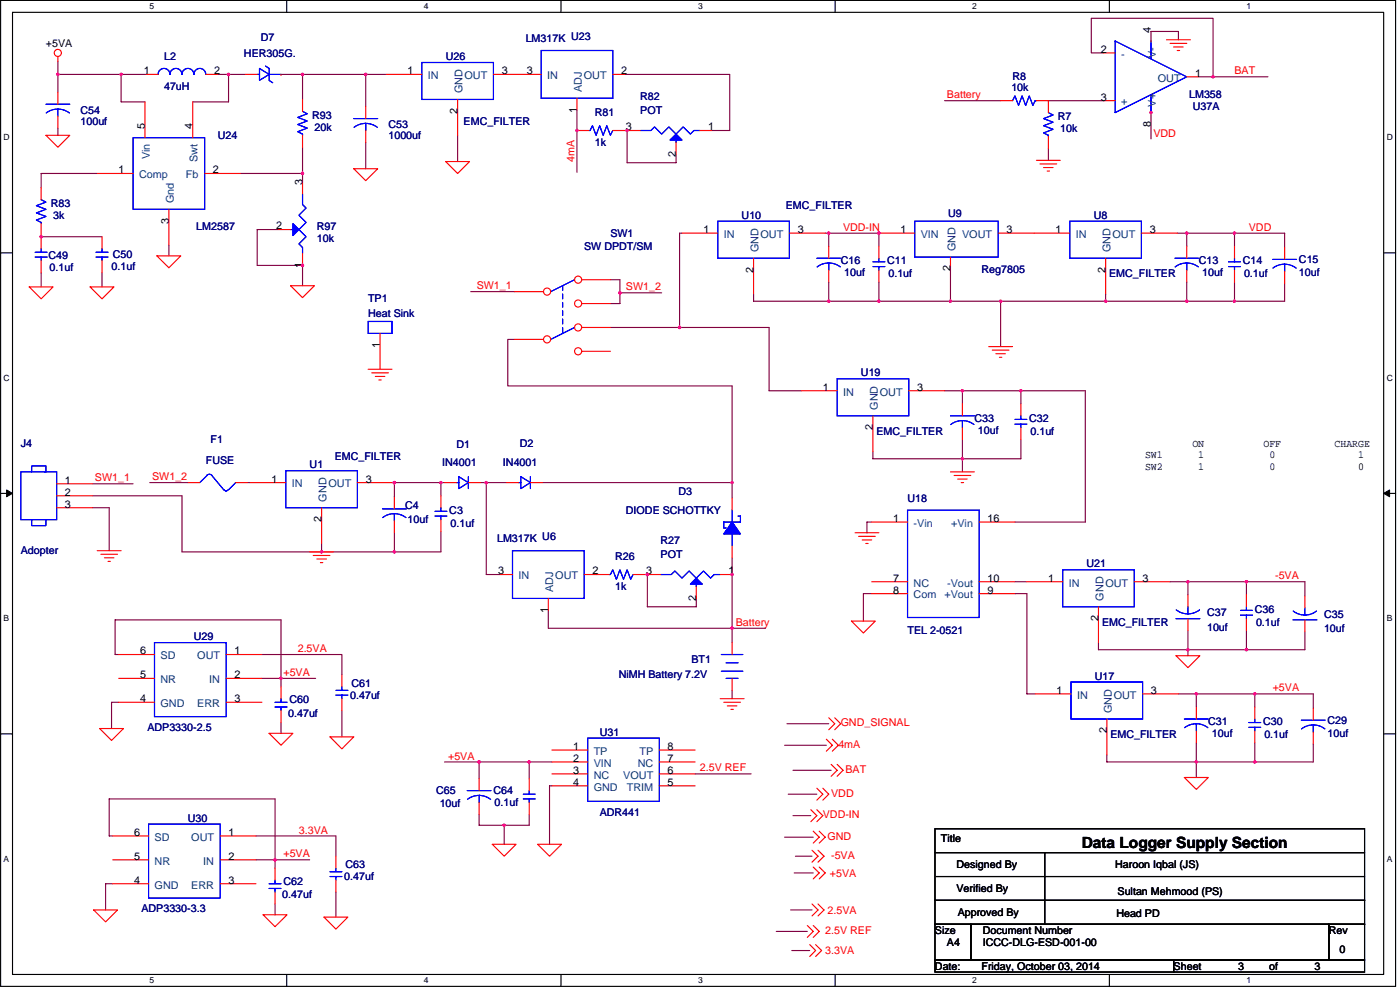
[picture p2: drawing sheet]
<svg xmlns="http://www.w3.org/2000/svg" width="420mm" height="297mm" viewBox="0 0 420 297" stroke-linecap="round" stroke-linejoin="round" font-family="sans-serif">
<path d="M.2 .1h418.6v295.9h-418.6zM3.8 3.7h411.5v288.7h-411.5z" fill="none" stroke="#000" stroke-width=".34"/>
<g fill="#fff">
<path d="M44.9 .5h1.4v2.8h-1.4z"/>
<path d="M44.9 292.8h1.4v2.8h-1.4z"/>
</g>
<path d="M86.1 .1v3.6M86.1 292.4v3.6" fill="none" stroke="#000" stroke-width=".34"/>
<g fill="#fff">
<path d="M127.2 .5h1.4v2.8h-1.4z"/>
<path d="M127.2 292.8h1.4v2.8h-1.4z"/>
</g>
<path d="M168.3 .1v3.6M168.3 292.4v3.6" fill="none" stroke="#000" stroke-width=".34"/>
<g fill="#fff">
<path d="M209.5 .5h1.4v2.8h-1.4z"/>
<path d="M209.5 292.8h1.4v2.8h-1.4z"/>
</g>
<path d="M250.6 .1v3.6M250.6 292.4v3.6" fill="none" stroke="#000" stroke-width=".34"/>
<g fill="#fff">
<path d="M291.8 .5h1.4v2.8h-1.4z"/>
<path d="M291.8 292.8h1.4v2.8h-1.4z"/>
</g>
<path d="M332.9 .1v3.6M332.9 292.4v3.6" fill="none" stroke="#000" stroke-width=".34"/>
<g fill="#fff">
<path d="M374.1 .5h1.4v2.8h-1.4z"/>
<path d="M374.1 292.8h1.4v2.8h-1.4z"/>
<path d="M1.1 39.8h1.8v2.8h-1.8z"/>
<path d="M416.2 39.8h1.8v2.8h-1.8z"/>
<path d="M1.1 111.9h1.8v2.9h-1.8z"/>
<path d="M416.2 111.9h1.8v2.9h-1.8z"/>
</g>
<path d="M.2 75.9h3.6M415.3 75.9h3.5" fill="none" stroke="#000" stroke-width=".34"/>
<g fill="#fff">
<path d="M1.1 184.1h1.7v2.8h-1.7z"/>
<path d="M416.2 184.1h1.7v2.8h-1.7z"/>
</g>
<path d="M.2 148h3.6M415.3 148h3.5" fill="none" stroke="#000" stroke-width=".34"/>
<path d="M2 147l1.8 1-1.8 1.1zM415.3 148l1.7-1v2.1z" fill="#000" stroke="#000" stroke-width=".3"/>
<g fill="#fff">
<path d="M1.1 256.3h1.7v2.8h-1.7z"/>
<path d="M416.1 256.3h1.8v2.8h-1.8z"/>
</g>
<path d="M.2 220.2h3.6M415.3 220.2h3.5M280.6 255.8h128.9M280.6 248.7h128.9v21.5h-128.9zM313.6 255.8v21.5M280.6 277.3h10.7v10.8h-10.7zM280.6 270.2h128.9v7.1h-128.9zM281 263h128.5M291.3 277.3h107.5v10.8h-107.5zM398.8 277.3h10.7v10.8h-10.7zM280.6 288.1h71.6v3.6h-71.6zM352.2 288.1h57.3v3.6h-57.3z" fill="none" stroke="#000" stroke-width=".34"/>
<g fill="none" stroke="#800040" stroke-width=".34">
<path d="M17.4 18.4v9.3M331.1 15.9h-3.6v-10.4h36.6v17.6M353.7 11.9v-2.5h-8.3v2.9M17.4 38.4v2.2M17.4 22.3h26.5M36.4 22.3v8.3h7.1M65.4 22.3h8.2M68.6 22.3v8.3h-10.8M84.3 22.3h6.5M90.8 22.3h19v9.7M90.8 22.3v7.5M109.8 22.3h6.1"/>
<path d="M173.2 33.1v18.6M187.5 22.3h31.5v16.9h-5.4M187.5 39.2h1.1M188.2 39.2v9.6h14.7v-2.5M283.5 30.2h16.8M314.6 30.2h16.5M345.4 33.4v8.3M359.7 23.1h20.8M29.2 52h-16.8v4.3M72.2 52h18.6v2.6M90.8 44.2v7.8M109.8 42.7v7.9"/>
<path d="M137.3 40.6v7.9M314.6 44.5v3.6M12.4 70.7v.3h18.2M50.7 73.5v3.3M83.6 68.9h-6.4v10.7h13.6v6.1M204.7 70h-.7v28.3h-20.8M247.7 70h16.1v3.9M248.7 70v3.9M353.3 70h32.2v4.3M356.2 70v3.9M370.5 70v3.9M12.4 81.8v4.3"/>
<path d="M30.6 81.8v4.3M141.3 87.5h13.2M183.2 83.9h2.8v7.2h-2.8M186 87.9h12.6M204 98.3h26.8v18.9h9.7M248.7 84.6v5.8M263.8 84.6v5.8M285.3 80.7v9.7M300.3 90.4v13.6M331.8 88.2v2.2M356.2 84.6v5.8M370.5 84.6v5.8"/>
<path d="M385.5 85v5.4h-159.3v-2.2M154.5 101.8h-2.1v14h67.3v33.7M283.5 117.2h42.2v39.4h-21.1M288.8 117.2v4M306.4 117.2v4M288.8 131.9v9.7M306.4 131.9v5.7h-44.4v-2.1M27.8 152.3h5v12.9M27.8 148.8h26.8v16.8h77.7v-6.1M27.8 145.2h12.1M44.9 144.8h11.5M74.3 144.8h.7"/>
<path d="M118 144.8h15.4M118.4 144.8v4.3M118.4 159.9v5.7M132.3 144.8v4M144.2 144.8h7.8M145.9 144.8v27.6h4.3M162.8 144.8h56.9M261.6 156.6h-1.4v3.3M96.5 163.1v2.5M178.9 172.4h.3M193.6 172.4h1M194.3 172.4v9.7h14.7v-2.5"/>
<path d="M219.7 167.4v25.4M261.6 178.1h-2.5v8.3M304.6 178.1h3.6v30.1h2.5M304.6 174.5h3.6M351.1 174.5h40.5v4.3M356.5 174.5v4M374.1 174.5v4M35.6 196.4h-1v-10.4h49.7v20.1M78.6 196.4h24v6.1M164.6 183.1v5.4h65.2M356.5 189.2v7.5M374.1 189.2v5.7"/>
<path d="M391.6 189.6v5.3h-61.9v-2.1M35.6 210.7h-2.1v7.9M78.6 203.5h16.1M84.3 216.8v3.2M102.6 213.2v7.9M219.7 207.1v2.5M236.2 217.1h12.5M353.7 208.2h40.4v4.3M359 208.2v3.9M376.6 208.2v3.9M133.4 228.6h32.2M143.8 228.6v5"/>
<path d="M158.8 228.6v5M165.6 235.8h-.7v17.5M208.6 232.2h16.8M235.5 223.6h12.5M236.5 238.3h8.6M238 231.1h11.4M359 222.9v10.4M376.6 222.9v5.7M394.1 223.2v5.4h-61.9v-2.1M33.8 250.8h-1v-11.1h49.7v20.8M76.8 250.8h24v6.1M76.8 258h16.1"/>
<path d="M143.8 244.4v3.2h15v-3.2M151.3 247.6v5.7M235.5 251.2h8.6M238 244.7h5.3M238.7 256.9h5M33.8 265.2h-2.1v7.8M82.5 271.2v3.3M100.8 267.7v7.5M233 279.5h9.3M237.3 273h6.4M238.3 261.9h5.8M237.6 285.2h5.4"/>
</g>
<g fill="#f0f" stroke="#f0f" stroke-width=".34">
<circle cx="376.6" cy="228.6" r=".35"/>
<circle cx="359" cy="228.6" r=".35"/>
<circle cx="194.3" cy="172.4" r=".34"/>
<circle cx="219.7" cy="172.4" r=".35"/>
<circle cx="374.1" cy="194.9" r=".35"/>
<circle cx="356.5" cy="194.9" r=".35"/>
<circle cx="374.1" cy="174.5" r=".35"/>
<circle cx="356.5" cy="174.5" r=".35"/>
<circle cx="145.9" cy="144.8" r=".35"/>
<circle cx="132.3" cy="144.8" r=".35"/>
<circle cx="376.6" cy="208.2" r=".35"/>
<circle cx="359" cy="208.2" r=".35"/>
<circle cx="219.7" cy="144.8" r=".35"/>
<circle cx="370.5" cy="90.4" r=".35"/>
<circle cx="356.1" cy="90.4" r=".35"/>
<circle cx="370.5" cy="69.9" r=".35"/>
<circle cx="356.1" cy="69.9" r=".35"/>
<circle cx="331.8" cy="90.4" r=".35"/>
<circle cx="219.7" cy="188.5" r=".35"/>
<circle cx="300.3" cy="90.4" r=".35"/>
<circle cx="263.8" cy="90.4" r=".35"/>
<circle cx="248.7" cy="90.4" r=".35"/>
<circle cx="263.8" cy="69.9" r=".35"/>
<circle cx="248.7" cy="69.9" r=".35"/>
<circle cx="285.2" cy="90.4" r=".35"/>
<circle cx="288.8" cy="137.6" r=".35"/>
<circle cx="306.4" cy="117.2" r=".35"/>
<circle cx="288.8" cy="117.2" r=".35"/>
<circle cx="82.5" cy="258" r=".35"/>
<circle cx="84.3" cy="203.5" r=".35"/>
<circle cx="118.3" cy="165.6" r=".35"/>
<circle cx="118.3" cy="144.8" r=".35"/>
<circle cx="96.5" cy="165.6" r=".35"/>
<circle cx="17.4" cy="22.3" r=".35"/>
<circle cx="90.8" cy="52" r=".34"/>
<circle cx="90.8" cy="79.6" r=".34"/>
<circle cx="109.7" cy="22.3" r=".35"/>
<circle cx="90.8" cy="22.3" r=".34"/>
<circle cx="36.3" cy="22.3" r=".35"/>
<circle cx="68.6" cy="22.3" r=".34"/>
<circle cx="143.8" cy="228.6" r=".35"/>
<circle cx="158.8" cy="228.6" r=".35"/>
<circle cx="151.3" cy="247.6" r=".35"/>
<circle cx="186" cy="87.8" r=".35"/>
<circle cx="203.9" cy="98.2" r=".35"/>
<circle cx="12.3" cy="71" r=".35"/>
<circle cx="188.2" cy="39.1" r=".35"/>
<circle cx="173.1" cy="39.1" r=".35"/>
<circle cx="345.4" cy="33.8" r=".35"/>
<circle cx="364" cy="23" r=".34"/>
</g>
<g fill="none" stroke="#f00" stroke-width=".34">
<path d="M17.4 17v1.4M331.1 15.9h3.6M350.1 11.9h7.1M351.1 13h5.1M352.2 14.1h2.9M353.3 15.2h.7M17.4 27.7v3.6M17.4 34.9v3.5M43.5 30.6v10.7M43.9 22.3h3.5M57.8 30.6v10.7M61.8 22.3h3.6"/>
<path d="M73.6 22.3h3.6M84.3 22.3h.1M158.8 22.3h3.6M173.2 29.5v3.6M183.9 22.3h3.6M188.6 39.2h3.5M210 39.2h3.6M300.3 30.2h3.6M311 30.2h3.6M331.1 30.2h3.6M12.4 56.3v3.6M13.8 40.6h7.1l-3.5 3.6z"/>
<path d="M29.2 52h10.7M61.4 52h10.8M106.2 50.6h7.2l-3.6 3.6zM133.8 48.5h7.1l-3.6 3.5zM202.9 42.7v3.6M311 48.1h7.2M312.1 49.2h5M313.2 50.3h2.8M314.3 51.3h.7M12.4 67.1v3.6M12.4 71v3.6M12.4 78.2v3.6"/>
<path d="M30.6 71v3.6M30.6 78.2v3.6M47.1 76.8h7.2l-3.6 3.5zM50.7 62.8v10.7M204.7 70h10.7M226.2 77.5v10.7M236.9 70h10.8M248.7 73.9v3.6M263.8 70h10.7M263.8 73.9v3.6M285.3 77.1v3.6M299.6 70h21.5"/>
<path d="M331.8 77.5v10.7M342.6 70h10.7M356.2 73.9v3.6M370.5 73.9v3.6M385.5 74.3v3.5M8.8 86.1h7.1l-3.5 3.6zM27 86.1h7.2l-3.6 3.6zM87.2 85.7h7.2l-3.6 3.6zM248.7 81.1v3.5M263.8 81.1v3.5M356.2 81.1v3.5M370.5 81.1v3.5"/>
<path d="M385.5 81.4v3.6M110.5 110.8h7.2M111.6 111.9h5M112.6 112.9h2.9M113.7 114h.7M114.1 100v10.8M240.5 117.2h10.7M272.7 117.2h10.8M296.7 104h7.2M297.8 105.1h5M298.9 106.1h2.8M299.9 107.2h.8"/>
<path d="M262 124.8v10.7M288.8 121.2v3.6M288.8 128.3v3.6M306.4 121.2v3.6M306.4 128.3v3.6M17 145.2h10.8M17 148.8h10.8M17 152.3h10.8M56.4 144.8h3.6M70.7 144.8h3.6M118.4 149.1v3.6M118.4 156.3v3.6"/>
<path d="M132.3 148.8v3.5M132.3 155.9v3.6M152 144.8h3.6M159.2 144.8h3.6M219.7 149.5v3.6M256.6 159.9h7.2M261.6 156.6h10.8M285.3 141.6h7.1M286.3 142.7h5M287.4 143.7h2.9M288.5 144.8h.7M293.8 156.6h10.8"/>
<path d="M29.2 165.2h7.2M30.3 166.3h5M31.3 167.4h2.9M32.4 168.4h.7M92.9 165.6h7.2M94 166.7h5M95.1 167.7h2.8M96.1 168.8h.8M150.2 172.4h3.6M164.6 179.6v3.5M175.3 172.4h3.6M194.6 172.4h3.6"/>
<path d="M209 176v3.6M216.1 172.4h3.6M219.7 163.8v3.6M257.7 160.9h5M258.8 162h2.8M259.8 163.1h.8M261.6 174.5h10.8M261.6 178.1h10.8M293.8 174.5h10.8M293.8 178.1h10.8M308.2 174.5h10.7M340.4 174.5h10.7"/>
<path d="M356.5 178.5v3.6M374.1 178.5v3.6M391.6 178.8v3.6M35.6 196.4h10.8M67.9 196.4h10.7M219.7 192.8v3.6M255.5 186.4h7.2l-3.6 3.5zM329.7 182.1v10.7M352.9 196.7h7.2l-3.6 3.6zM356.5 185.6v3.6M374.1 185.6v3.6M391.6 186v3.6"/>
<path d="M29.9 218.6h7.2l-3.6 3.6zM35.6 210.7h10.8M35.6 203.5h10.8M67.9 210.7h10.7M67.9 203.5h10.7M102.6 202.5v3.6M102.6 209.6v3.6M216.1 209.6h7.2M217.2 210.7h5M218.3 211.8h2.8M219.4 212.9h.7M219.7 203.5v3.6"/>
<path d="M248.7 215.4l1.8 1.7-1.8 1.8M250.5 215.4l1.8 1.7-1.8 1.8M376.6 212.1v3.6M376.6 219.3v3.6M80.8 220h7.1l-3.6 3.6zM99 221.1h7.2l-3.6 3.6zM143.8 233.6v3.6M165.6 225h10.8M165.6 228.6h10.8M165.6 232.2h10.8M165.6 235.8h10.8M197.9 225h10.7"/>
<path d="M197.9 228.6h10.7M197.9 232.2h10.7M197.9 235.8h10.7M245.1 236.5l1.8 1.8-1.8 1.8M246.9 236.5l1.8 1.8-1.8 1.8M248 221.8l1.8 1.8-1.8 1.8M249.4 229.3l1.8 1.8-1.8 1.8M249.8 221.8l1.8 1.8-1.8 1.8M251.2 229.3l1.8 1.8-1.8 1.8M355.4 233.3h7.2l-3.6 3.6zM33.8 250.8h10.8M33.8 258h10.8"/>
<path d="M66.1 250.8h10.7M66.1 258h10.7M100.8 256.9v3.6M143.8 240.8v3.6M147.7 253.3h7.2l-3.6 3.6zM161.3 253.3h7.2l-3.6 3.6zM243.3 243l1.8 1.7-1.8 1.8M243.7 255.1l1.8 1.8-1.8 1.8M244.1 249.4l1.8 1.8-1.8 1.8M245.1 243l1.8 1.7-1.8 1.8M245.5 255.1l1.8 1.8-1.8 1.8M245.9 249.4l1.8 1.8-1.8 1.8"/>
<path d="M28.1 273h7.2l-3.6 3.6zM33.8 265.2h10.8M66.1 265.2h10.7M79 274.5h7.1l-3.6 3.5zM97.2 275.2h7.2l-3.6 3.6zM100.8 264.1v3.6M242.3 277.7l1.8 1.8-1.8 1.8M243.7 271.2l1.8 1.8-1.8 1.8M244.1 277.7l1.8 1.8-1.8 1.8M244.1 260.1l1.8 1.8-1.8 1.8M245.5 271.2l1.8 1.8-1.8 1.8M245.9 260.1l1.8 1.8-1.8 1.8"/>
<path d="M243 283.4l1.8 1.8-1.8 1.8M244.8 283.4l1.8 1.8-1.8 1.8"/>
<circle cx="17.4" cy="15.9" r="1.07"/>
</g>
<g fill="#00f" stroke="#00f" stroke-width=".34">
<path d="M201.1 42l1.8-1.8 1.8 1.8z" fill-rule="evenodd"/>
<path d="M201.1 42l1.8-1.8 1.8 1.8z" fill-rule="evenodd"/>
<path d="M219.7 156.6l2.5 3.6h-5z" fill-rule="evenodd"/>
<path d="M219.7 156.6l2.5 3.6h-5z" fill-rule="evenodd"/>
<path d="M209 173.5l1.8 1.8h-3.6z" fill-rule="evenodd"/>
<path d="M209 173.5l1.8 1.8h-3.6z" fill-rule="evenodd"/>
</g>
<g fill="none" stroke="#00f" stroke-width=".34">
<path d="M79.7 19.8l1.1 .7v3.6l1 .7M162.4 15.2h21.5v14.3h-21.5zM334.7 12.3l21.5 10.8-21.5 10.7zM345.4 12.3v5.4M13.8 31.3h7.1M13.9 33.9a5.8 5.8 0 0 1 6.9 0M17.4 32.7v2.2M47.4 22.3a1.78 1.78 0 0 1 1.8-1.8 1.78 1.78 0 0 1 1.8 1.8 1.79 1.79 0 0 1 1.8-1.8 1.79 1.79 0 0 1 1.8 1.8 1.78 1.78 0 0 1 1.8-1.8 1.78 1.78 0 0 1 1.8 1.8M58.2 22.3a1.78 1.78 0 0 1 1.8-1.8 1.78 1.78 0 0 1 1.8 1.8M77.2 22.3h.7M77.9 20.5l2.9 1.8-2.9 1.8zM80.8 22.3h3.5"/>
<path d="M192.1 39.2h3.3l1-1.1 2.2 2.1 2.1-2.1 2.2 2.1 2.1-2.1 2.2 2.1 1-1h1.8M303.9 30.2l.7-1.4 1.1 2.8 1-2.8 1.1 2.8 1.1-2.8 1.1 2.8 .7-1.4h.3M345.4 28.4v5.4M12.4 59.9l1.4 .7-2.9 1.1 2.9 1.1-2.9 1.1 2.9 1-2.9 1.1 1.5 .7v.4M39.9 41.3h21.5v21.5h-21.5zM202.9 42v.7M10.6 77.1h3.5M10.6 75.7h3.5M12.4 74.6v1.1M12.4 77.1v1.1M28.8 77.1h3.6M28.8 75.7h3.6"/>
<path d="M30.6 74.6v1.1M30.6 77.1v1.1M215.4 66.4h21.5v11.1h-21.5zM245.1 77.5h7.2M248.7 78.9v2.2M262 80h3.6M262 78.5h3.6M263.8 77.5v1M263.8 80v1.1M274.5 66.4h25.1v10.7h-25.1zM321.1 66.4h21.5v11.1h-21.5zM352.6 77.5h7.1"/>
<path d="M356.2 78.9v2.2M368.7 80h3.6M368.7 78.5h3.6M370.5 77.5v1M370.5 80v1.1M382 77.8h7.1M385.5 79.3v2.1M110.5 96.5h7.2v3.5h-7.2zM252.2 80.1l-1.7-.9-1.9-.3-1.7 .3-1.7 .9M359.6 80.1l-1.6-.9-1.9-.3-1.8 .3-1.6 .9M382 80.4l1.7-.8 1.9-.3 1.8 .3 1.6 .9M251.2 113.6h21.5v11.2h-21.5z"/>
<path d="M285.3 124.8h7.1M285.3 127.4l1.7-.9 1.8-.3 1.9 .3 1.6 .9M288.8 126.2v2.1M304.6 127.3h3.6M304.6 125.8h3.6M306.4 124.8v1M306.4 127.3v1M6.3 141.6h10.7v14.3h-10.7zM9.5 141.6v-1.8h4.3v1.8h-.4M9.9 155.9h-.4v1.8h4.3v-1.8M62.1 142.6l.7-.3 .8 .3M62.1 142.7l-2.1 2.1"/>
<path d="M63.6 142.7l3.6 4.3M67.2 146.9l.6 .4 .7-.4M70.7 144.8l-2.1 2.2M114.8 152.7h7.2M114.9 155.3l1.6-.9 1.8-.3 1.9 .3 1.6 .9M118.4 154.1v2.2M130.5 154.8h3.6M130.5 153.4h3.6M132.3 152.3v1.1M132.3 154.8v1.1M155.6 144.8h.7M156.3 143l2.9 1.8-2.9 1.8z"/>
<path d="M159.2 143v3.6M219.7 153.1v3.5M221.5 154.8h.7v1.8h-5v1.8h.7M272.4 153.1h21.4v32.2h-21.4zM153.8 165.2h21.5v14.4h-21.5zM198.2 172.4h3.3l1-1.1 2.2 2.2 2.1-2.2 2.2 2.2 2.1-2.2 2.2 2.2 1-1.1h1.8M209 175.3v.7M219.7 160.2v3.6M318.9 171h21.5v11.1h-21.5zM46.4 192.8h21.5v22.2h-21.5zM216.5 196.4h6.4M217.9 198.9h3.6"/>
<path d="M352.9 185.6h7.2M353 183a5.7 5.7 0 0 0 7 0M356.5 182.1v2.1M372.3 184.6h3.6M372.3 183.1h3.6M374.1 182.1v1M374.1 184.6v1M388 186h7.2M388.1 183.3l1.7 .9 1.8 .4 1.8-.4 1.7-.9M391.6 182.4v2.2M100.8 208.6h3.6M100.8 207.1h3.6"/>
<path d="M102.6 206.1v1M102.6 208.6v1M216.5 201.4h6.4M217.9 203.5h3.6M374.8 218.2h3.6M374.8 216.8h3.6M376.6 215.7v1.1M376.6 218.2v1.1M140.2 237.2h7.2M140.3 239.8l1.6-.8 1.9-.3 1.8 .3 1.6 .8M143.8 238.7v2.1M176.4 221.4h21.5v19h-21.5z"/>
<path d="M44.6 247.2h21.5v22.3h-21.5zM99 263h3.6M99 261.6h3.6M100.8 260.5v1.1M100.8 263v1.1"/>
</g>
<g fill="#f00">
<circle cx="345.4" cy="33.8" r=".17"/>
<circle cx="345.4" cy="12.3" r=".17"/>
</g>
<g fill="none" stroke="#f00" stroke-width=".34">
<path d="M90.8 29.8v3.6M109.8 32v3.6M109.8 39.2v3.5M115.9 22.3h10.7M137.3 29.8v10.8M148.1 22.3h10.7M173.2 39.2h3.5M183.9 39.2h3.6M314.6 30.2v3.6M356.2 23.1h3.5M90.8 40.6v3.6M90.8 54.6v3.5"/>
<path d="M314.6 41v3.5M83.6 68.9h3.6M90.8 76.1v3.5M179.2 172.4h3.6M190 172.4h3.6M84.3 206.1v3.5M84.3 213.2v3.6M310.7 208.2h10.7M332.2 215.7v10.8M342.9 208.2h10.8M359 212.1v3.6M359 219.3v3.6"/>
<path d="M394.1 212.5v3.6M394.1 219.7v3.5M158.8 233.6v3.6M158.8 240.8v3.6M82.5 260.5v3.6M82.5 267.7v3.5"/>
</g>
<g fill="none" stroke="#00f" stroke-width=".34">
<path d="M126.6 18.8h21.5v11h-21.5zM90.8 33.4l1.4 .7-2.8 1.1 2.8 1.1-2.8 1.1 2.8 1-2.8 1.1 1.4 .7v.4M106.2 35.6h7.2M106.3 38.2l1.6-.9 1.8-.3 1.9 .3 1.6 .9M109.8 37v2.2M176.7 39.2h.4l.7-1.5 1.1 2.9 1.1-2.9 1 2.9 1.1-2.9 1.1 2.9 .7-1.4M314.6 33.8l1.4 .7-2.8 1.1 2.8 1.1-2.8 1 2.8 1.1-2.8 1.1 1.4 .7v.4M90.8 58.1v3.3l1.1 1-2.2 2.2 2.2 2.1-2.2 2.2 2.2 2.1-2.2 2.2 1.1 1.1v1.8M87.2 68.9h.7M168.9 85.7v1.4M168.9 88.2v1.5M168.9 90.7v1.5"/>
<path d="M168.9 93.2v1.5M168.9 95.7v1.5M168.9 98.3v1.4M172.4 83.9l-7.1 3.6M172.4 98.3l-7.1 3.5M182.8 172.4h.4l.7-1.4 1.1 2.8 1-2.8 1.1 2.8 1.1-2.8 1.1 2.8 .7-1.4M82.5 212.1h3.6M82.5 210.7h3.6M84.3 209.6v1.1M84.3 212.1v1.1M321.4 204.6h21.5v11.1h-21.5zM355.4 215.7h7.2"/>
<path d="M355.5 218.3l1.7-.9 1.8-.3 1.9 .3 1.6 .9M359 217.1v2.2M390.6 216.1h7.1M390.6 218.7a5.7 5.7 0 0 1 7 0M394.1 217.5v2.2M157 239.7h3.6M157 238.3h3.6M158.8 237.2v1.1M158.8 239.7v1.1M80.8 266.6h3.5M80.8 265.2h3.5M82.5 264.1v1.1"/>
<path d="M82.5 266.6v1.1"/>
</g>
<g fill="#00f" stroke="#00f" stroke-width=".34">
<path d="M87.9 67.1l1.8 1.8-1.8 1.8z" fill-rule="evenodd"/>
<path d="M87.9 67.1l1.8 1.8-1.8 1.8z" fill-rule="evenodd"/>
</g>
<circle cx="164.2" cy="87.5" r="1.07" fill="#fff" stroke="#f00" stroke-width=".34"/>
<path d="M154.5 87.5h8.6" fill="none" stroke="#f00" stroke-width=".34"/>
<circle cx="173.5" cy="83.9" r="1.07" fill="#fff" stroke="#f00" stroke-width=".34"/>
<path d="M174.6 83.9h8.6" fill="none" stroke="#f00" stroke-width=".34"/>
<circle cx="173.5" cy="91.1" r="1.07" fill="#fff" stroke="#f00" stroke-width=".34"/>
<path d="M174.6 91.1h8.6" fill="none" stroke="#f00" stroke-width=".34"/>
<circle cx="164.2" cy="101.8" r="1.07" fill="#fff" stroke="#f00" stroke-width=".34"/>
<path d="M154.5 101.8h8.6" fill="none" stroke="#f00" stroke-width=".34"/>
<circle cx="173.5" cy="98.2" r="1.07" fill="#fff" stroke="#f00" stroke-width=".34"/>
<path d="M174.6 98.3h8.6" fill="none" stroke="#f00" stroke-width=".34"/>
<circle cx="173.5" cy="105.4" r="1.07" fill="#fff" stroke="#f00" stroke-width=".34"/>
<path d="M174.6 105.4h8.6M75 144.8h10.8M96.5 152.3v10.8M107.3 144.8h10.7M133.4 144.8h3.6M140.6 144.8h3.6" fill="none" stroke="#f00" stroke-width=".34"/>
<path d="M85.8 141.2h21.5v11.1h-21.5zM137 144.8h.7M137.7 143l2.9 1.8-2.9 1.8zM140.6 143v3.6" fill="none" stroke="#00f" stroke-width=".34"/>
<g fill="#f0f" stroke="#f0f" stroke-width=".34">
<circle cx="376.6" cy="228.6" r=".35"/>
<circle cx="359" cy="228.6" r=".35"/>
<circle cx="194.3" cy="172.4" r=".34"/>
<circle cx="219.7" cy="172.4" r=".35"/>
<circle cx="374.1" cy="194.9" r=".35"/>
<circle cx="356.5" cy="194.9" r=".35"/>
<circle cx="374.1" cy="174.5" r=".35"/>
<circle cx="356.5" cy="174.5" r=".35"/>
<circle cx="145.9" cy="144.8" r=".35"/>
<circle cx="132.3" cy="144.8" r=".35"/>
<circle cx="376.6" cy="208.2" r=".35"/>
<circle cx="359" cy="208.2" r=".35"/>
<circle cx="219.7" cy="144.8" r=".35"/>
<circle cx="370.5" cy="90.4" r=".35"/>
<circle cx="356.1" cy="90.4" r=".35"/>
<circle cx="370.5" cy="69.9" r=".35"/>
<circle cx="356.1" cy="69.9" r=".35"/>
<circle cx="331.8" cy="90.4" r=".35"/>
<circle cx="219.7" cy="188.5" r=".35"/>
<circle cx="300.3" cy="90.4" r=".35"/>
<circle cx="263.8" cy="90.4" r=".35"/>
<circle cx="248.7" cy="90.4" r=".35"/>
<circle cx="263.8" cy="69.9" r=".35"/>
<circle cx="248.7" cy="69.9" r=".35"/>
<circle cx="285.2" cy="90.4" r=".35"/>
<circle cx="288.8" cy="137.6" r=".35"/>
<circle cx="306.4" cy="117.2" r=".35"/>
<circle cx="288.8" cy="117.2" r=".35"/>
<circle cx="82.5" cy="258" r=".35"/>
<circle cx="84.3" cy="203.5" r=".35"/>
<circle cx="118.3" cy="165.6" r=".35"/>
<circle cx="118.3" cy="144.8" r=".35"/>
<circle cx="96.5" cy="165.6" r=".35"/>
<circle cx="17.4" cy="22.3" r=".35"/>
<circle cx="90.8" cy="52" r=".34"/>
<circle cx="90.8" cy="79.6" r=".34"/>
<circle cx="109.7" cy="22.3" r=".35"/>
<circle cx="90.8" cy="22.3" r=".34"/>
<circle cx="36.3" cy="22.3" r=".35"/>
<circle cx="68.6" cy="22.3" r=".34"/>
<circle cx="143.8" cy="228.6" r=".35"/>
<circle cx="158.8" cy="228.6" r=".35"/>
<circle cx="151.3" cy="247.6" r=".35"/>
<circle cx="186" cy="87.8" r=".35"/>
<circle cx="203.9" cy="98.2" r=".35"/>
<circle cx="12.3" cy="71" r=".35"/>
<circle cx="188.2" cy="39.1" r=".35"/>
<circle cx="173.1" cy="39.1" r=".35"/>
<circle cx="345.4" cy="33.8" r=".35"/>
<circle cx="364" cy="23" r=".34"/>
</g>
<text font-size="4.6" x="324.6" y="254.4">Data Logger Supply Section</text>
<g font-size="3.2">
<text x="345.4" y="9.8" transform="rotate(-90 345.4 9.8)">4</text>
<text x="13.8" y="14.1">+5VA</text>
<text x="330.4" y="15.9">2</text>
<text x="43.1" y="22.3">1</text>
<text x="64.3" y="22.3">2</text>
<text x="122.3" y="22.3">1</text>
<text x="150.6" y="22.3">3</text>
<text x="158.1" y="22.3">3</text>
<text x="186.4" y="22.3">2</text>
<text x="358.7" y="23">1</text>
<text x="137.3" y="34.2" transform="rotate(-90 137.3 34.2)">2</text>
<text x="173.1" y="33.8" transform="rotate(-90 173.1 33.8)">1</text>
<text x="330.4" y="30.2">3</text>
<text x="43.5" y="38.8" transform="rotate(-90 43.5 38.8)">5</text>
<text x="57.8" y="38.8" transform="rotate(-90 57.8 38.8)">4</text>
<text x="187.8" y="39.1">3</text>
<text x="212.5" y="39.1">1</text>
<text x="345.4" y="38.1" transform="rotate(-90 345.4 38.1)">8</text>
<text x="202.9" y="47.1" transform="rotate(-90 202.9 47.1)">2</text>
<text x="35.6" y="52">1</text>
<text x="63.9" y="52">2</text>
<text x="90.8" y="55.6" transform="rotate(-90 90.8 55.6)">3</text>
<text x="50.7" y="67.1" transform="rotate(-90 50.7 67.1)">3</text>
<text x="82.9" y="68.9">2</text>
<text x="211.1" y="69.9">1</text>
<text x="239.4" y="69.9">3</text>
<text x="270.2" y="69.9">1</text>
<text x="302.1" y="69.9">3</text>
<text x="316.7" y="69.9">1</text>
<text x="345" y="69.9">3</text>
<text x="90.8" y="80.4" transform="rotate(-90 90.8 80.4)">1</text>
<text x="226.1" y="81.8" transform="rotate(-90 226.1 81.8)">2</text>
<text x="285.2" y="81.4" transform="rotate(-90 285.2 81.4)">2</text>
<text x="331.8" y="81.8" transform="rotate(-90 331.8 81.8)">2</text>
<text x="114" y="104.4" transform="rotate(-90 114 104.4)">1</text>
<text x="246.9" y="117.2">1</text>
<text x="275.2" y="117.2">3</text>
<text x="261.9" y="129.1" transform="rotate(-90 261.9 129.1)">2</text>
<text x="343.6" y="137.6">SW1</text>
<text x="357.9" y="134.1">ON</text>
<text x="359.6" y="137.6">1</text>
<text x="379.2" y="134.1">OFF</text>
<text x="381" y="137.6">0</text>
<text x="400.5" y="134.1">CHARGE</text>
<text x="407.6" y="137.6">1</text>
<text x="343.6" y="141">SW2</text>
<text x="359.6" y="141">1</text>
<text x="381" y="141">0</text>
<text x="407.6" y="141">0</text>
<text x="19.5" y="145.1">1</text>
<text x="19.5" y="148.7">2</text>
<text x="81.5" y="144.8">1</text>
<text x="109.8" y="144.8">3</text>
<text x="19.5" y="152.3">3</text>
<text x="96.5" y="156.7" transform="rotate(-90 96.5 156.7)">2</text>
<text x="268" y="156.6">1</text>
<text x="296.3" y="156.6">16</text>
<text x="149.5" y="172.4">3</text>
<text x="177.8" y="172.4">2</text>
<text x="193.9" y="172.4">3</text>
<text x="218.6" y="172.4">1</text>
<text x="268" y="174.5">7</text>
<text x="268" y="178.1">8</text>
<text x="296.3" y="178.1">9</text>
<text x="296.3" y="174.5">10</text>
<text x="314.6" y="174.5">1</text>
<text x="342.9" y="174.5">3</text>
<text x="164.5" y="183.9" transform="rotate(-90 164.5 183.9)">1</text>
<text x="208.9" y="180.3" transform="rotate(-90 208.9 180.3)">2</text>
<text x="329.6" y="186.4" transform="rotate(-90 329.6 186.4)">2</text>
<text x="42" y="196.4">6</text>
<text x="70.4" y="196.4">1</text>
<text x="42" y="203.5">5</text>
<text x="70.4" y="203.5">2</text>
<text x="317.1" y="208.2">1</text>
<text x="345.4" y="208.2">3</text>
<text x="42" y="210.7">4</text>
<text x="70.4" y="210.7">3</text>
<text x="332.2" y="220" transform="rotate(-90 332.2 220)">2</text>
<text x="172.1" y="225">1</text>
<text x="200.4" y="225">8</text>
<text x="172.1" y="228.6">2</text>
<text x="172.1" y="232.2">3</text>
<text x="200.4" y="232.2">6</text>
<text x="200.4" y="228.6">7</text>
<text x="172.1" y="235.8">4</text>
<text x="200.4" y="235.8">5</text>
<text x="40.3" y="250.8">6</text>
<text x="68.6" y="250.8">1</text>
<text x="40.3" y="258">5</text>
<text x="68.6" y="258">2</text>
<text x="282.4" y="252.6">Title</text>
<text x="287.1" y="260.5">Designed By</text>
<text x="334.7" y="260.5">Haroon Iqbal (JS)</text>
<text x="40.3" y="265.1">4</text>
<text x="68.6" y="265.1">3</text>
<text x="287.1" y="267.7">Verified By</text>
<text x="335.4" y="268.4">Sultan Mehmood (PS)</text>
<text x="287.4" y="274.8">Approved By</text>
<text x="335" y="275.2">Head PD</text>
<text x="280.6" y="280.2">Size</text>
<text x="294.9" y="280.2">Document Number</text>
<text x="398.8" y="280.2">Rev</text>
<text x="284.2" y="283.8">A4</text>
<text x="294.9" y="283.8">ICCC-DLG-ESD-001-00</text>
<text x="402" y="285.9">0</text>
<text x="280.6" y="290.9">Date:</text>
<text x="294.6" y="290.9">Friday, October 03, 2014</text>
<text x="352.2" y="290.9">Sheet</text>
<text x="371.6" y="290.9">3</text>
<text x="380.9" y="290.9">of</text>
<text x="394.5" y="290.9">3</text>
</g>
<g font-size="3.2" fill="#000080">
<text x="73.2" y="17">HER305G.</text>
<text x="78.2" y="12.3">D7</text>
<text x="157.8" y="12.7">LM317K U23</text>
<text x="49.2" y="18">L2</text>
<text x="133.8" y="18">U26</text>
<text x="49.2" y="27">47uH</text>
<text x="192.1" y="29.9">R82</text>
<text x="303.5" y="27.3">10k</text>
<text x="303.9" y="24.1">R8</text>
<text x="356.9" y="29.5">LM358</text>
<text x="24.2" y="34.2">C54</text>
<text x="93.7" y="35.6">R93</text>
<text x="178.5" y="34.9">R81</text>
<text x="192.1" y="34.2">POT</text>
<text x="317.5" y="35.9">R7</text>
<text x="358" y="33.1">U37A</text>
<text x="24.2" y="37.4">100uf</text>
<text x="65.4" y="41.7">U24</text>
<text x="94.4" y="39.2">20k</text>
<text x="116.6" y="38.5">C53</text>
<text x="116.6" y="41.7">1000uf</text>
<text x="139.1" y="37.4">EMC_FILTER</text>
<text x="318.2" y="39.5">10k</text>
<text x="178.5" y="43.8">1k</text>
<text x="15.2" y="62.1">R83</text>
<text x="15.9" y="65.7">3k</text>
<text x="222.6" y="65.7">U10</text>
<text x="235.8" y="62.8">EMC_FILTER</text>
<text x="284.5" y="65">U9</text>
<text x="328.2" y="65.7">U8</text>
<text x="58.9" y="68.9">LM2587</text>
<text x="95.1" y="68.9">R97</text>
<text x="183.2" y="71.1">SW1</text>
<text x="14.5" y="77.9">C49</text>
<text x="33.8" y="77.5">C50</text>
<text x="95.1" y="72.5">10k</text>
<text x="175.3" y="75">SW DPDT/SM</text>
<text x="14.9" y="81.4">0.1uf</text>
<text x="33.5" y="81.1">0.1uf</text>
<text x="252.3" y="79.3">C16</text>
<text x="253.4" y="82.9">10uf</text>
<text x="266.3" y="79.3">C11</text>
<text x="266.6" y="83.2">0.1uf</text>
<text x="294.6" y="81.8">Reg7805</text>
<text x="332.9" y="83.2">EMC_FILTER</text>
<text x="359.7" y="79.3">C13</text>
<text x="360.8" y="82.9">10uf</text>
<text x="373" y="79.3">C14</text>
<text x="373.3" y="83.2">0.1uf</text>
<text x="389.8" y="78.9">C15</text>
<text x="389.8" y="82.9">10uf</text>
<text x="110.5" y="90.7">TP1</text>
<text x="110.5" y="95">Heat Sink</text>
<text x="258.4" y="112.9">U19</text>
<text x="263" y="130.5">EMC_FILTER</text>
<text x="292.4" y="126.6">C33</text>
<text x="293.5" y="130.1">10uf</text>
<text x="308.9" y="126.6">C32</text>
<text x="309.3" y="130.5">0.1uf</text>
<text x="6.3" y="134.1">J4</text>
<text x="63.2" y="133">F1</text>
<text x="137" y="134.4">D1</text>
<text x="156" y="134.1">D2</text>
<text x="61.8" y="139.1">FUSE</text>
<text x="92.9" y="140.5">U1</text>
<text x="100.4" y="138">EMC_FILTER</text>
<text x="132.7" y="139.8">IN4001</text>
<text x="150.9" y="139.8">IN4001</text>
<text x="203.6" y="148.4">D3</text>
<text x="121.6" y="152.7">C4</text>
<text x="134.8" y="154.1">C3</text>
<text x="187.8" y="154.1">DIODE SCHOTTKY</text>
<text x="272.4" y="150.6">U18</text>
<text x="122.3" y="157">10uf</text>
<text x="135.2" y="158.1">0.1uf</text>
<text x="6.3" y="166.3">Adopter</text>
<text x="149.2" y="162.7">LM317K U6</text>
<text x="198.2" y="163.1">R27</text>
<text x="198.2" y="167.4">POT</text>
<text x="184.6" y="168.1">R26</text>
<text x="326.1" y="170.2">U21</text>
<text x="184.6" y="177.1">1k</text>
<text x="362.3" y="184.9">C37</text>
<text x="376.6" y="183.9">C36</text>
<text x="397.4" y="185.3">C35</text>
<text x="272.4" y="190.3">TEL 2-0521</text>
<text x="330.7" y="187.8">EMC_FILTER</text>
<text x="362.3" y="189.2">10uf</text>
<text x="376.9" y="187.8">0.1uf</text>
<text x="397.4" y="189.6">10uf</text>
<text x="58.2" y="192.1">U29</text>
<text x="185.7" y="203.6">NiMH Battery 7.2V</text>
<text x="207.5" y="198.9">BT1</text>
<text x="328.6" y="203.9">U17</text>
<text x="105.1" y="209.7">0.47uf</text>
<text x="105.5" y="206.1">C61</text>
<text x="86.5" y="215">0.47uf</text>
<text x="86.8" y="211.1">C60</text>
<text x="44.2" y="219.3">ADP3330-2.5</text>
<text x="180" y="220.7">U31</text>
<text x="333.2" y="221.5">EMC_FILTER</text>
<text x="362.6" y="217.5">C31</text>
<text x="363.7" y="221.1">10uf</text>
<text x="379.1" y="217.5">C30</text>
<text x="379.4" y="221.5">0.1uf</text>
<text x="398.4" y="217.2">C29</text>
<text x="398.4" y="221.1">10uf</text>
<text x="130.9" y="238.3">C65</text>
<text x="148.1" y="238.3">C64</text>
<text x="132" y="242.2">10uf</text>
<text x="148.5" y="241.9">0.1uf</text>
<text x="180" y="244.8">ADR441</text>
<text x="56.4" y="246.5">U30</text>
<text x="103.7" y="260.5">C63</text>
<text x="84.7" y="269.5">0.47uf</text>
<text x="85.1" y="265.5">C62</text>
<text x="103.3" y="264.1">0.47uf</text>
<text x="42.4" y="273.7">ADP3330-3.3</text>
</g>
<g font-size="3.2" fill="#004080">
<text x="336.5" y="17.3">-</text>
<text x="346.9" y="17.4" transform="rotate(-90 346.9 17.4)">V-</text>
<text x="128.4" y="23.8">IN</text>
<text x="139.4" y="23.8">OUT</text>
<text x="164.2" y="23.8">IN</text>
<text x="175.2" y="23.8">OUT</text>
<text x="138.8" y="28" transform="rotate(-90 138.8 28)">GND</text>
<text x="174.6" y="27.7" transform="rotate(-90 174.6 27.7)">ADJ</text>
<text x="347.5" y="24.5">OUT</text>
<text x="336.5" y="31.6">+</text>
<text x="346.9" y="32" transform="rotate(-90 346.9 32)">V+</text>
<text x="45" y="47.8" transform="rotate(-90 45 47.8)">Vin</text>
<text x="41.7" y="53.5">Comp</text>
<text x="55.8" y="53.5">Fb</text>
<text x="59.3" y="48.6" transform="rotate(-90 59.3 48.6)">Swt</text>
<text x="52.2" y="61" transform="rotate(-90 52.2 61)">Gnd</text>
<text x="217.2" y="71.4">IN</text>
<text x="228.2" y="71.4">OUT</text>
<text x="276.3" y="71.4">VIN</text>
<text x="288.7" y="71.4">VOUT</text>
<text x="322.9" y="71.4">IN</text>
<text x="333.9" y="71.4">OUT</text>
<text x="227.6" y="75.7" transform="rotate(-90 227.6 75.7)">GND</text>
<text x="286.7" y="75.3" transform="rotate(-90 286.7 75.3)">GND</text>
<text x="333.3" y="75.7" transform="rotate(-90 333.3 75.7)">GND</text>
<text x="253" y="118.7">IN</text>
<text x="264" y="118.7">OUT</text>
<text x="263.5" y="123" transform="rotate(-90 263.5 123)">GND</text>
<text x="87.6" y="146.2">IN</text>
<text x="98.6" y="146.2">OUT</text>
<text x="98" y="150.5" transform="rotate(-90 98 150.5)">GND</text>
<text x="274.2" y="158.1">-Vin</text>
<text x="285.4" y="158.1">+Vin</text>
<text x="155.6" y="173.8">IN</text>
<text x="166.6" y="173.8">OUT</text>
<text x="166" y="177.8" transform="rotate(-90 166 177.8)">ADJ</text>
<text x="274.2" y="176">NC</text>
<text x="274.2" y="179.6">Com</text>
<text x="283.4" y="179.6">+Vout</text>
<text x="284.2" y="176">-Vout</text>
<text x="320.7" y="176">IN</text>
<text x="331.7" y="176">OUT</text>
<text x="331.1" y="180.3" transform="rotate(-90 331.1 180.3)">GND</text>
<text x="48.2" y="197.8">SD</text>
<text x="59.2" y="197.8">OUT</text>
<text x="48.2" y="205">NR</text>
<text x="62.8" y="205">IN</text>
<text x="323.2" y="209.6">IN</text>
<text x="334.2" y="209.6">OUT</text>
<text x="48.2" y="212.2">GND</text>
<text x="59.2" y="212.2">ERR</text>
<text x="333.7" y="213.9" transform="rotate(-90 333.7 213.9)">GND</text>
<text x="178.2" y="226.5">TP</text>
<text x="191.9" y="226.5">TP</text>
<text x="178.2" y="230.1">VIN</text>
<text x="178.2" y="233.6">NC</text>
<text x="187" y="233.6">VOUT</text>
<text x="191.4" y="230.1">NC</text>
<text x="178.2" y="237.2">GND</text>
<text x="188.1" y="237.2">TRIM</text>
<text x="46.4" y="252.3">SD</text>
<text x="57.4" y="252.3">OUT</text>
<text x="46.4" y="259.4">NR</text>
<text x="61" y="259.4">IN</text>
<text x="46.4" y="266.6">GND</text>
<text x="57.4" y="266.6">ERR</text>
</g>
<g font-size="3.2" fill="#f00">
<text x="370.5" y="22.3">BAT</text>
<text x="284.2" y="29.5">Battery</text>
<text x="346.1" y="41">VDD</text>
<text x="172.4" y="48.5" transform="rotate(-90 172.4 48.5)">4mA</text>
<text x="253" y="69.2">VDD-IN</text>
<text x="374.8" y="69.2">VDD</text>
<text x="143.1" y="86.8">SW1_1</text>
<text x="187.8" y="87.1">SW1_2</text>
<text x="28.5" y="144.4">SW1_1</text>
<text x="45.7" y="144.1">SW1_2</text>
<text x="382.7" y="173.8">-5VA</text>
<text x="220.8" y="187.8">Battery</text>
<text x="89.4" y="195.7">2.5VA</text>
<text x="85.1" y="202.8">+5VA</text>
<text x="382" y="207.5">+5VA</text>
<text x="252.3" y="217.9">GND_SIGNAL</text>
<text x="134.5" y="227.9">+5VA</text>
<text x="251.6" y="224.3">4mA</text>
<text x="210" y="231.5">2.5V REF</text>
<text x="253.7" y="231.9">BAT</text>
<text x="249.4" y="239">VDD</text>
<text x="246.9" y="245.5">VDD-IN</text>
<text x="89.7" y="250.1">3.3VA</text>
<text x="248.4" y="251.9">GND</text>
<text x="85.1" y="257.3">+5VA</text>
<text x="249.4" y="257.6">-5VA</text>
<text x="249.1" y="263">+5VA</text>
<text x="248.4" y="274.1">2.5VA</text>
<text x="247.7" y="280.2">2.5V REF</text>
<text x="247.7" y="286.3">3.3VA</text>
</g>
<g font-size="2.6">
<text x="44.9" y="2.8">5</text>
<text x="127.2" y="2.8">4</text>
<text x="209.5" y="2.8">3</text>
<text x="291.8" y="2.8">2</text>
<text x="374.1" y="2.8">1</text>
<text x="1.1" y="42">D</text>
<text x="416.2" y="42">D</text>
<text x="1.1" y="114.2">C</text>
<text x="416.2" y="114.2">C</text>
<text x="1.1" y="186.4">B</text>
<text x="416.2" y="186.4">B</text>
<text x="1.1" y="258.5">A</text>
<text x="416.2" y="258.5">A</text>
<text x="44.9" y="295">5</text>
<text x="127.2" y="295">4</text>
<text x="209.5" y="295">3</text>
<text x="291.8" y="295">2</text>
<text x="374.1" y="295">1</text>
</g>
</svg>
